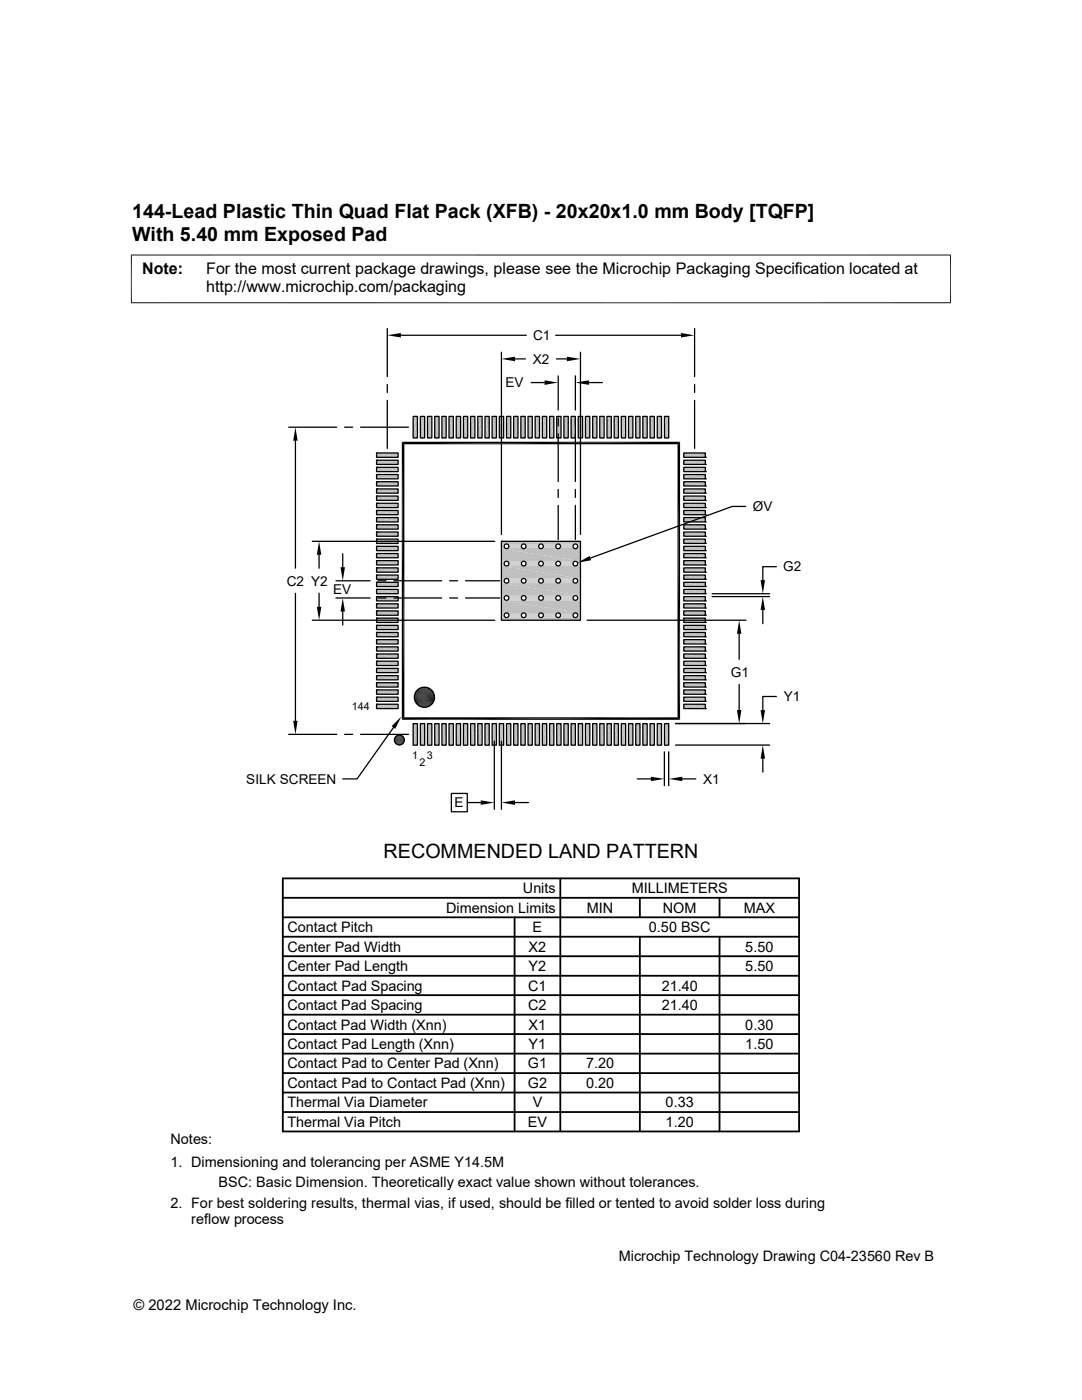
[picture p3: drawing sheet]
<svg xmlns="http://www.w3.org/2000/svg" width="216mm" height="279mm" viewBox="0 0 216 279" stroke-linecap="round" stroke-linejoin="round" font-family="sans-serif">
<g fill="#c0c0c0">
<path d="M100.1 108l15.7 .6h-15.7z"/>
<path d="M100.1 108h15.7v.6z"/>
<path d="M114.9 108.6h.9z"/>
</g>
<path d="M101.1 108.6h3.4M104.5 108.6h3.4M108 108.6h3.3M111.4 108.6h3.4" fill="none" stroke="#c0c0c0" stroke-width=".2"/>
<g fill="#c0c0c0">
<path d="M100.1 108.6h.8z"/>
<path d="M100.1 108.6h.9z"/>
<path d="M114.9 108.6h.9z"/>
</g>
<path d="M101.2 108.6h3.2M104.6 108.6h3.2M108.1 108.6h3.2M111.5 108.6h3.2" fill="none" stroke="#c0c0c0" stroke-width=".2"/>
<g fill="#c0c0c0">
<path d="M100.1 108.6h.8z"/>
<path d="M115 108.6h.8z"/>
</g>
<path d="M101.3 108.6h3M104.7 108.6h3M108.1 108.6h3.1M111.6 108.6h3" fill="none" stroke="#c0c0c0" stroke-width=".2"/>
<g fill="#c0c0c0">
<path d="M100.1 108.6h.7z"/>
<path d="M100.1 108.6h.8z"/>
<path d="M115.1 108.6l.7 .1z"/>
</g>
<path d="M101.3 108.7h2.9M104.8 108.7h2.9M108.2 108.7h2.9M111.7 108.7h2.8" fill="none" stroke="#c0c0c0" stroke-width=".2"/>
<g fill="#c0c0c0">
<path d="M100.1 108.6l.6 .1z"/>
<path d="M100.1 108.6h.7z"/>
<path d="M115.2 108.7l.6 .1z"/>
</g>
<path d="M101.4 108.7h2.8M104.9 108.7h2.7M108.3 108.7h2.7M111.7 108.7h2.8" fill="none" stroke="#c0c0c0" stroke-width=".2"/>
<g fill="#c0c0c0">
<path d="M100.1 108.7l.6 .1z"/>
<path d="M100.1 108.7h.6z"/>
<path d="M115.2 108.8l.6 .1z"/>
</g>
<path d="M101.5 108.8h2.6M104.9 108.8h2.6M108.3 108.8h2.7M111.8 108.8h2.6" fill="none" stroke="#c0c0c0" stroke-width=".2"/>
<g fill="#c0c0c0">
<path d="M100.1 108.8l.5 .1z"/>
<path d="M100.1 108.8h.6z"/>
<path d="M115.3 108.9h.5z"/>
</g>
<path d="M101.5 108.9h2.6M104.9 108.9h2.6M108.4 108.9h2.5M111.8 108.9h2.6" fill="none" stroke="#c0c0c0" stroke-width=".2"/>
<g fill="#c0c0c0">
<path d="M100.1 108.9h.5z"/>
<path d="M115.3 108.9l.5 .1z"/>
</g>
<path d="M101.5 109h2.5M105 109h2.5M108.4 109h2.5M111.8 109h2.5" fill="none" stroke="#c0c0c0" stroke-width=".2"/>
<g fill="#c0c0c0">
<path d="M100.1 108.9l.5 .1z"/>
<path d="M100.1 108.9h.5z"/>
<path d="M115.3 109l.5 .1z"/>
</g>
<path d="M101.5 109.1h2.5M105 109.1h2.5M108.4 109.1h2.5M111.8 109.1h2.5" fill="none" stroke="#c0c0c0" stroke-width=".2"/>
<g fill="#c0c0c0">
<path d="M100.1 109l.5 .1z"/>
<path d="M115.3 109.1l.5 .1z"/>
</g>
<path d="M101.5 109.2h2.6M104.9 109.2h2.6M108.4 109.2h2.5M111.8 109.2h2.6" fill="none" stroke="#c0c0c0" stroke-width=".2"/>
<g fill="#c0c0c0">
<path d="M100.1 109.1l.5 .1z"/>
<path d="M115.3 109.2l.5 .1z"/>
</g>
<path d="M101.5 109.2h2.6M104.9 109.2h2.6M108.3 109.2h2.7M111.8 109.2h2.6" fill="none" stroke="#c0c0c0" stroke-width=".2"/>
<g fill="#c0c0c0">
<path d="M100.1 109.2l.6 .1z"/>
<path d="M115.2 109.3h.6z"/>
</g>
<path d="M101.4 109.3h2.8M104.9 109.3h2.7M108.3 109.3h2.7M111.7 109.3h2.8" fill="none" stroke="#c0c0c0" stroke-width=".2"/>
<g fill="#c0c0c0">
<path d="M100.1 109.3h.6z"/>
<path d="M115.2 109.3l.6 .1z"/>
</g>
<path d="M101.3 109.4h2.9M104.8 109.4h2.9M108.2 109.4h2.9M111.7 109.4h2.8" fill="none" stroke="#c0c0c0" stroke-width=".2"/>
<g fill="#c0c0c0">
<path d="M100.1 109.3l.7 .1z"/>
<path d="M115 109.5h.8z"/>
<path d="M115.1 109.4l.7 .1z"/>
</g>
<path d="M101.3 109.4h3M104.7 109.4h3M108.1 109.4h3.1M111.6 109.4h3" fill="none" stroke="#c0c0c0" stroke-width=".2"/>
<g fill="#c0c0c0">
<path d="M100.1 109.4l.8 .1z"/>
<path d="M114.9 109.5h.9z"/>
<path d="M115 109.5h.8z"/>
</g>
<path d="M101.2 109.5h3.2M104.6 109.5h3.2M108.1 109.5h3.2M111.5 109.5h3.2" fill="none" stroke="#c0c0c0" stroke-width=".2"/>
<g fill="#c0c0c0">
<path d="M100.1 109.5h.8z"/>
<path d="M114.9 109.5h.9z"/>
</g>
<path d="M101.1 109.5h3.4M104.5 109.5h3.4M108 109.5h3.3M111.4 109.5h3.4" fill="none" stroke="#c0c0c0" stroke-width=".2"/>
<g fill="#c0c0c0">
<path d="M100.1 109.5h.9z"/>
<path d="M100.1 109.5l15.7 2.5h-15.7z"/>
<path d="M100.1 109.5h15.7v2.5z"/>
<path d="M114.9 112h.9z"/>
</g>
<path d="M101.1 112h3.4M104.5 112h3.4M108 112h3.3M111.4 112h3.4" fill="none" stroke="#c0c0c0" stroke-width=".2"/>
<g fill="#c0c0c0">
<path d="M100.1 112h.8z"/>
<path d="M100.1 112h.9z"/>
<path d="M114.9 112l.9 .1z"/>
</g>
<path d="M101.2 112h3.2M104.6 112h3.2M108.1 112h3.2M111.5 112h3.2" fill="none" stroke="#c0c0c0" stroke-width=".2"/>
<g fill="#c0c0c0">
<path d="M100.1 112l.8 .1z"/>
<path d="M100.1 112h.8z"/>
<path d="M115 112.1h.8z"/>
</g>
<path d="M101.3 112.1h3M104.7 112.1h3M108.1 112.1h3.1M111.6 112.1h3" fill="none" stroke="#c0c0c0" stroke-width=".2"/>
<g fill="#c0c0c0">
<path d="M100.1 112.1h.7z"/>
<path d="M100.1 112.1h.8z"/>
<path d="M115.1 112.1h.7z"/>
</g>
<path d="M101.3 112.1h2.9M104.8 112.1h2.9M108.2 112.1h2.9M111.7 112.1h2.8" fill="none" stroke="#c0c0c0" stroke-width=".2"/>
<g fill="#c0c0c0">
<path d="M100.1 112.1h.6z"/>
<path d="M100.1 112.1h.7z"/>
<path d="M115.2 112.1l.6 .1z"/>
</g>
<path d="M101.4 112.2h2.8M104.9 112.2h2.7M108.3 112.2h2.7M111.7 112.2h2.8" fill="none" stroke="#c0c0c0" stroke-width=".2"/>
<g fill="#c0c0c0">
<path d="M100.1 112.1l.6 .1z"/>
<path d="M100.1 112.1h.6z"/>
<path d="M115.2 112.2l.6 .1z"/>
</g>
<path d="M101.5 112.3h2.6M104.9 112.3h2.6M108.3 112.3h2.7M111.8 112.3h2.6" fill="none" stroke="#c0c0c0" stroke-width=".2"/>
<g fill="#c0c0c0">
<path d="M100.1 112.2l.5 .1z"/>
<path d="M100.1 112.2h.6z"/>
<path d="M115.3 112.3l.5 .1z"/>
</g>
<path d="M101.5 112.3h2.6M104.9 112.3h2.6M108.4 112.3h2.5M111.8 112.3h2.6" fill="none" stroke="#c0c0c0" stroke-width=".2"/>
<g fill="#c0c0c0">
<path d="M100.1 112.3l.5 .1z"/>
<path d="M100.1 112.3h.5z"/>
<path d="M115.3 112.4l.5 .1h-.5z"/>
<path d="M115.3 112.4h.5v.1z"/>
</g>
<path d="M101.5 112.4h2.5M105 112.4h2.5M108.4 112.4h2.5M111.8 112.4h2.5" fill="none" stroke="#c0c0c0" stroke-width=".2"/>
<g fill="#c0c0c0">
<path d="M100.1 112.4l.5 .1h-.5z"/>
<path d="M100.1 112.4h.5v.1z"/>
<path d="M115.3 112.5l.5 .1z"/>
</g>
<path d="M101.5 112.5h2.5M105 112.5h2.5M108.4 112.5h2.5M111.8 112.5h2.5" fill="none" stroke="#c0c0c0" stroke-width=".2"/>
<g fill="#c0c0c0">
<path d="M100.1 112.5l.5 .1z"/>
<path d="M115.3 112.6h.5z"/>
</g>
<path d="M101.5 112.6h2.6M104.9 112.6h2.6M108.4 112.6h2.5M111.8 112.6h2.6" fill="none" stroke="#c0c0c0" stroke-width=".2"/>
<g fill="#c0c0c0">
<path d="M100.1 112.6h.5z"/>
<path d="M115.3 112.6l.5 .1z"/>
</g>
<path d="M101.5 112.7h2.6M104.9 112.7h2.6M108.3 112.7h2.7M111.8 112.7h2.6" fill="none" stroke="#c0c0c0" stroke-width=".2"/>
<g fill="#c0c0c0">
<path d="M100.1 112.6l.6 .1z"/>
<path d="M115.2 112.7l.6 .1z"/>
</g>
<path d="M101.4 112.8h2.8M104.9 112.8h2.7M108.3 112.8h2.7M111.7 112.8h2.8" fill="none" stroke="#c0c0c0" stroke-width=".2"/>
<g fill="#c0c0c0">
<path d="M100.1 112.7l.6 .1z"/>
<path d="M115.1 112.8h.7z"/>
<path d="M115.2 112.8h.6z"/>
</g>
<path d="M101.3 112.8h2.9M104.8 112.8h2.9M108.2 112.8h2.9M111.7 112.8h2.8" fill="none" stroke="#c0c0c0" stroke-width=".2"/>
<g fill="#c0c0c0">
<path d="M100.1 112.8h.7z"/>
<path d="M115 112.9h.8z"/>
<path d="M115.1 112.8l.7 .1z"/>
</g>
<path d="M101.3 112.9h3M104.7 112.9h3M108.1 112.9h3.1M111.6 112.9h3" fill="none" stroke="#c0c0c0" stroke-width=".2"/>
<g fill="#c0c0c0">
<path d="M100.1 112.8l.8 .1z"/>
<path d="M114.9 112.9h.9z"/>
<path d="M115 112.9h.8z"/>
</g>
<path d="M101.2 112.9h3.2M104.6 112.9h3.2M108.1 112.9h3.2M111.5 112.9h3.2" fill="none" stroke="#c0c0c0" stroke-width=".2"/>
<g fill="#c0c0c0">
<path d="M100.1 112.9h.8z"/>
<path d="M114.9 112.9h.9z"/>
</g>
<path d="M101.1 112.9h3.4M104.5 112.9h3.4M108 112.9h3.3M111.4 112.9h3.4" fill="none" stroke="#c0c0c0" stroke-width=".2"/>
<g fill="#c0c0c0">
<path d="M100.1 112.9h.9z"/>
<path d="M100.1 112.9l15.7 2.5h-15.7z"/>
<path d="M100.1 112.9h15.7v2.5z"/>
<path d="M114.9 115.4l.9 .1z"/>
</g>
<path d="M101.1 115.5h3.4M104.5 115.5h3.4M108 115.5h3.3M111.4 115.5h3.4" fill="none" stroke="#c0c0c0" stroke-width=".2"/>
<g fill="#c0c0c0">
<path d="M100.1 115.4l.8 .1z"/>
<path d="M100.1 115.4h.9z"/>
<path d="M114.9 115.5h.9z"/>
</g>
<path d="M101.2 115.5h3.2M104.6 115.5h3.2M108.1 115.5h3.2M111.5 115.5h3.2" fill="none" stroke="#c0c0c0" stroke-width=".2"/>
<g fill="#c0c0c0">
<path d="M100.1 115.5h.8z"/>
<path d="M115 115.5h.8z"/>
</g>
<path d="M101.3 115.5h3M104.7 115.5h3M108.1 115.5h3.1M111.6 115.5h3" fill="none" stroke="#c0c0c0" stroke-width=".2"/>
<g fill="#c0c0c0">
<path d="M100.1 115.5h.7z"/>
<path d="M100.1 115.5h.8z"/>
<path d="M115.1 115.5l.7 .1z"/>
</g>
<path d="M101.3 115.6h2.9M104.8 115.6h2.9M108.2 115.6h2.9M111.7 115.6h2.8" fill="none" stroke="#c0c0c0" stroke-width=".2"/>
<g fill="#c0c0c0">
<path d="M100.1 115.5l.6 .1z"/>
<path d="M100.1 115.5h.7z"/>
<path d="M115.2 115.6l.6 .1z"/>
</g>
<path d="M101.4 115.6h2.8M104.9 115.6h2.7M108.3 115.6h2.7M111.7 115.6h2.8" fill="none" stroke="#c0c0c0" stroke-width=".2"/>
<g fill="#c0c0c0">
<path d="M100.1 115.6l.6 .1z"/>
<path d="M100.1 115.6h.6z"/>
<path d="M115.2 115.7h.6z"/>
</g>
<path d="M101.5 115.7h2.6M104.9 115.7h2.6M108.3 115.7h2.7M111.8 115.7h2.6" fill="none" stroke="#c0c0c0" stroke-width=".2"/>
<g fill="#c0c0c0">
<path d="M100.1 115.7h.5z"/>
<path d="M100.1 115.7h.6z"/>
<path d="M115.3 115.7l.5 .1z"/>
</g>
<path d="M101.5 115.8h2.6M104.9 115.8h2.6M108.4 115.8h2.5M111.8 115.8h2.6" fill="none" stroke="#c0c0c0" stroke-width=".2"/>
<g fill="#c0c0c0">
<path d="M100.1 115.7l.5 .1z"/>
<path d="M100.1 115.7h.5z"/>
<path d="M115.3 115.8l.5 .1z"/>
</g>
<path d="M101.5 115.9h2.5M105 115.9h2.5M108.4 115.9h2.5M111.8 115.9h2.5" fill="none" stroke="#c0c0c0" stroke-width=".2"/>
<g fill="#c0c0c0">
<path d="M100.1 115.8l.5 .1z"/>
<path d="M100.1 115.8h.5z"/>
<path d="M115.3 115.9l.5 .1z"/>
</g>
<path d="M101.5 116h2.5M105 116h2.5M108.4 116h2.5M111.8 116h2.5" fill="none" stroke="#c0c0c0" stroke-width=".2"/>
<g fill="#c0c0c0">
<path d="M100.1 115.9l.5 .1z"/>
<path d="M115.3 116l.5 .1z"/>
</g>
<path d="M101.5 116h2.6M104.9 116h2.6M108.4 116h2.5M111.8 116h2.6" fill="none" stroke="#c0c0c0" stroke-width=".2"/>
<g fill="#c0c0c0">
<path d="M100.1 116l.5 .1z"/>
<path d="M115.3 116.1l.5 .1z"/>
</g>
<path d="M101.5 116.1h2.6M104.9 116.1h2.6M108.3 116.1h2.7M111.8 116.1h2.6" fill="none" stroke="#c0c0c0" stroke-width=".2"/>
<g fill="#c0c0c0">
<path d="M100.1 116.1l.6 .1z"/>
<path d="M115.2 116.2h.6z"/>
</g>
<path d="M101.4 116.2h2.8M104.9 116.2h2.7M108.3 116.2h2.7M111.7 116.2h2.8" fill="none" stroke="#c0c0c0" stroke-width=".2"/>
<g fill="#c0c0c0">
<path d="M100.1 116.2h.6z"/>
<path d="M115.2 116.2l.6 .1z"/>
</g>
<path d="M101.3 116.3h2.9M104.8 116.3h2.9M108.2 116.3h2.9M111.7 116.3h2.8" fill="none" stroke="#c0c0c0" stroke-width=".2"/>
<g fill="#c0c0c0">
<path d="M100.1 116.2l.7 .1z"/>
<path d="M115 116.3h.8z"/>
<path d="M115.1 116.3h.7z"/>
</g>
<path d="M101.3 116.3h3M104.7 116.3h3M108.1 116.3h3.1M111.6 116.3h3" fill="none" stroke="#c0c0c0" stroke-width=".2"/>
<g fill="#c0c0c0">
<path d="M100.1 116.3h.8z"/>
<path d="M114.9 116.4h.9z"/>
<path d="M115 116.3l.8 .1z"/>
</g>
<path d="M101.2 116.3h3.2M104.6 116.3h3.2M108.1 116.3h3.2M111.5 116.3h3.2" fill="none" stroke="#c0c0c0" stroke-width=".2"/>
<g fill="#c0c0c0">
<path d="M100.1 116.3l.8 .1z"/>
<path d="M114.9 116.4h.9z"/>
</g>
<path d="M101.1 116.4h3.4M104.5 116.4h3.4M108 116.4h3.3M111.4 116.4h3.4" fill="none" stroke="#c0c0c0" stroke-width=".2"/>
<g fill="#c0c0c0">
<path d="M100.1 116.4h.9z"/>
<path d="M100.1 116.4l15.7 2.5h-15.7z"/>
<path d="M100.1 116.4h15.7v2.5z"/>
<path d="M114.9 118.9h.9z"/>
</g>
<path d="M101.1 118.9h3.4M104.5 118.9h3.4M108 118.9h3.3M111.4 118.9h3.4" fill="none" stroke="#c0c0c0" stroke-width=".2"/>
<g fill="#c0c0c0">
<path d="M100.1 118.9h.8z"/>
<path d="M100.1 118.9h.9z"/>
<path d="M114.9 118.9h.9z"/>
</g>
<path d="M101.2 118.9h3.2M104.6 118.9h3.2M108.1 118.9h3.2M111.5 118.9h3.2" fill="none" stroke="#c0c0c0" stroke-width=".2"/>
<g fill="#c0c0c0">
<path d="M100.1 118.9h.8z"/>
<path d="M115 118.9l.8 .1z"/>
</g>
<path d="M101.3 118.9h3M104.7 118.9h3M108.1 118.9h3.1M111.6 118.9h3" fill="none" stroke="#c0c0c0" stroke-width=".2"/>
<g fill="#c0c0c0">
<path d="M100.1 118.9l.7 .1z"/>
<path d="M100.1 118.9h.8z"/>
<path d="M115.1 119h.7z"/>
</g>
<path d="M101.3 119h2.9M104.8 119h2.9M108.2 119h2.9M111.7 119h2.8" fill="none" stroke="#c0c0c0" stroke-width=".2"/>
<g fill="#c0c0c0">
<path d="M100.1 119h.6z"/>
<path d="M100.1 119h.7z"/>
<path d="M115.2 119l.6 .1z"/>
</g>
<path d="M101.4 119.1h2.8M104.9 119.1h2.7M108.3 119.1h2.7M111.7 119.1h2.8" fill="none" stroke="#c0c0c0" stroke-width=".2"/>
<g fill="#c0c0c0">
<path d="M100.1 119l.6 .1z"/>
<path d="M100.1 119h.6z"/>
<path d="M115.2 119.1l.6 .1z"/>
</g>
<path d="M101.5 119.1h2.6M104.9 119.1h2.6M108.3 119.1h2.7M111.8 119.1h2.6" fill="none" stroke="#c0c0c0" stroke-width=".2"/>
<g fill="#c0c0c0">
<path d="M100.1 119.1l.5 .1z"/>
<path d="M100.1 119.1h.6z"/>
<path d="M115.3 119.2l.5 .1z"/>
</g>
<path d="M101.5 119.2h2.6M104.9 119.2h2.6M108.4 119.2h2.5M111.8 119.2h2.6" fill="none" stroke="#c0c0c0" stroke-width=".2"/>
<g fill="#c0c0c0">
<path d="M100.1 119.2l.5 .1z"/>
<path d="M100.1 119.2h.5z"/>
<path d="M115.3 119.3h.5z"/>
</g>
<path d="M101.5 119.3h2.5M105 119.3h2.5M108.4 119.3h2.5M111.8 119.3h2.5" fill="none" stroke="#c0c0c0" stroke-width=".2"/>
<g fill="#c0c0c0">
<path d="M100.1 119.3h.5z"/>
<path d="M115.3 119.3l.5 .1h-.5z"/>
<path d="M115.3 119.3h.5v.1z"/>
</g>
<path d="M101.5 119.4h2.5M105 119.4h2.5M108.4 119.4h2.5M111.8 119.4h2.5" fill="none" stroke="#c0c0c0" stroke-width=".2"/>
<g fill="#c0c0c0">
<path d="M100.1 119.3l.5 .1h-.5z"/>
<path d="M100.1 119.3h.5v.1z"/>
<path d="M115.3 119.4l.5 .1z"/>
</g>
<path d="M101.5 119.5h2.6M104.9 119.5h2.6M108.4 119.5h2.5M111.8 119.5h2.6" fill="none" stroke="#c0c0c0" stroke-width=".2"/>
<g fill="#c0c0c0">
<path d="M100.1 119.4l.5 .1z"/>
<path d="M115.3 119.5l.5 .1z"/>
</g>
<path d="M101.5 119.6h2.6M104.9 119.6h2.6M108.3 119.6h2.7M111.8 119.6h2.6" fill="none" stroke="#c0c0c0" stroke-width=".2"/>
<g fill="#c0c0c0">
<path d="M100.1 119.5l.6 .1z"/>
<path d="M115.2 119.6l.6 .1z"/>
</g>
<path d="M101.4 119.6h2.8M104.9 119.6h2.7M108.3 119.6h2.7M111.7 119.6h2.8" fill="none" stroke="#c0c0c0" stroke-width=".2"/>
<g fill="#c0c0c0">
<path d="M100.1 119.6l.6 .1z"/>
<path d="M115.1 119.7h.7z"/>
<path d="M115.2 119.7h.6z"/>
</g>
<path d="M101.3 119.7h2.9M104.8 119.7h2.9M108.2 119.7h2.9M111.7 119.7h2.8" fill="none" stroke="#c0c0c0" stroke-width=".2"/>
<g fill="#c0c0c0">
<path d="M100.1 119.7h.7z"/>
<path d="M115 119.8h.8z"/>
<path d="M115.1 119.7l.7 .1z"/>
</g>
<path d="M101.3 119.7h3M104.7 119.7h3M108.1 119.7h3.1M111.6 119.7h3" fill="none" stroke="#c0c0c0" stroke-width=".2"/>
<g fill="#c0c0c0">
<path d="M100.1 119.7l.8 .1z"/>
<path d="M114.9 119.8h.9z"/>
<path d="M115 119.8h.8z"/>
</g>
<path d="M101.2 119.8h3.2M104.6 119.8h3.2M108.1 119.8h3.2M111.5 119.8h3.2" fill="none" stroke="#c0c0c0" stroke-width=".2"/>
<g fill="#c0c0c0">
<path d="M100.1 119.8h.8z"/>
<path d="M114.9 119.8h.9z"/>
</g>
<path d="M101.1 119.8h3.4M104.5 119.8h3.4M108 119.8h3.3M111.4 119.8h3.4" fill="none" stroke="#c0c0c0" stroke-width=".2"/>
<g fill="#c0c0c0">
<path d="M100.1 119.8h.9z"/>
<path d="M100.1 119.8l15.7 2.5h-15.7z"/>
<path d="M100.1 119.8h15.7v2.5z"/>
<path d="M114.9 122.3h.9z"/>
</g>
<path d="M101.1 122.3h3.4M104.5 122.3h3.4M108 122.3h3.3M111.4 122.3h3.4" fill="none" stroke="#c0c0c0" stroke-width=".2"/>
<g fill="#c0c0c0">
<path d="M100.1 122.3h.8z"/>
<path d="M100.1 122.3h.9z"/>
<path d="M114.9 122.3l.9 .1z"/>
</g>
<path d="M101.2 122.3h3.2M104.6 122.3h3.2M108.1 122.3h3.2M111.5 122.3h3.2" fill="none" stroke="#c0c0c0" stroke-width=".2"/>
<g fill="#c0c0c0">
<path d="M100.1 122.3l.8 .1z"/>
<path d="M100.1 122.3h.8z"/>
<path d="M115 122.4h.8z"/>
</g>
<path d="M101.3 122.4h3M104.7 122.4h3M108.1 122.4h3.1M111.6 122.4h3" fill="none" stroke="#c0c0c0" stroke-width=".2"/>
<g fill="#c0c0c0">
<path d="M100.1 122.4h.7z"/>
<path d="M100.1 122.4h.8z"/>
<path d="M115.1 122.4l.7 .1z"/>
</g>
<path d="M101.3 122.4h2.9M104.8 122.4h2.9M108.2 122.4h2.9M111.7 122.4h2.8" fill="none" stroke="#c0c0c0" stroke-width=".2"/>
<g fill="#c0c0c0">
<path d="M100.1 122.4l.6 .1z"/>
<path d="M100.1 122.4h.7z"/>
<path d="M115.2 122.5h.6z"/>
</g>
<path d="M101.4 122.5h2.8M104.9 122.5h2.7M108.3 122.5h2.7M111.7 122.5h2.8" fill="none" stroke="#c0c0c0" stroke-width=".2"/>
<g fill="#c0c0c0">
<path d="M100.1 122.5h.6z"/>
<path d="M115.2 122.5l.6 .1z"/>
</g>
<path d="M101.5 122.6h2.6M104.9 122.6h2.6M108.3 122.6h2.7M111.8 122.6h2.6" fill="none" stroke="#c0c0c0" stroke-width=".2"/>
<g fill="#c0c0c0">
<path d="M100.1 122.5l.5 .1z"/>
<path d="M100.1 122.5h.6z"/>
<path d="M115.3 122.6l.5 .1z"/>
</g>
<path d="M101.5 122.7h2.6M104.9 122.7h2.6M108.4 122.7h2.5M111.8 122.7h2.6" fill="none" stroke="#c0c0c0" stroke-width=".2"/>
<g fill="#c0c0c0">
<path d="M100.1 122.6l.5 .1z"/>
<path d="M100.1 122.6h.5z"/>
<path d="M115.3 122.7l.5 .1z"/>
</g>
<path d="M101.5 122.7h2.5M105 122.7h2.5M108.4 122.7h2.5M111.8 122.7h2.5" fill="none" stroke="#c0c0c0" stroke-width=".2"/>
<g fill="#c0c0c0">
<path d="M100.1 122.7l.5 .1z"/>
<path d="M100.1 122.7h.5z"/>
<path d="M115.3 122.8l.5 .1z"/>
</g>
<path d="M101.5 122.8h2.5M105 122.8h2.5M108.4 122.8h2.5M111.8 122.8h2.5" fill="none" stroke="#c0c0c0" stroke-width=".2"/>
<g fill="#c0c0c0">
<path d="M100.1 122.8l.5 .1z"/>
<path d="M115.3 122.9l.5 .1z"/>
</g>
<path d="M101.5 122.9h2.6M104.9 122.9h2.6M108.4 122.9h2.5M111.8 122.9h2.6" fill="none" stroke="#c0c0c0" stroke-width=".2"/>
<g fill="#c0c0c0">
<path d="M100.1 122.9l.5 .1z"/>
<path d="M115.3 123h.5z"/>
</g>
<path d="M101.5 123h2.6M104.9 123h2.6M108.3 123h2.7M111.8 123h2.6" fill="none" stroke="#c0c0c0" stroke-width=".2"/>
<g fill="#c0c0c0">
<path d="M100.1 123h.6z"/>
<path d="M115.2 123l.6 .1z"/>
</g>
<path d="M101.4 123.1h2.8M104.9 123.1h2.7M108.3 123.1h2.7M111.7 123.1h2.8" fill="none" stroke="#c0c0c0" stroke-width=".2"/>
<g fill="#c0c0c0">
<path d="M100.1 123l.6 .1z"/>
<path d="M115.2 123.1l.6 .1z"/>
</g>
<path d="M101.3 123.1h2.9M104.8 123.1h2.9M108.2 123.1h2.9M111.7 123.1h2.8" fill="none" stroke="#c0c0c0" stroke-width=".2"/>
<g fill="#c0c0c0">
<path d="M100.1 123.1l.7 .1z"/>
<path d="M115 123.2h.8z"/>
<path d="M115.1 123.2h.7z"/>
</g>
<path d="M101.3 123.2h3M104.7 123.2h3M108.1 123.2h3.1M111.6 123.2h3" fill="none" stroke="#c0c0c0" stroke-width=".2"/>
<g fill="#c0c0c0">
<path d="M100.1 123.2h.8z"/>
<path d="M114.9 123.2h.9z"/>
<path d="M115 123.2h.8z"/>
</g>
<path d="M101.2 123.2h3.2M104.6 123.2h3.2M108.1 123.2h3.2M111.5 123.2h3.2" fill="none" stroke="#c0c0c0" stroke-width=".2"/>
<g fill="#c0c0c0">
<path d="M100.1 123.2h.8z"/>
<path d="M114.9 123.3h.9z"/>
<path d="M114.9 123.2l.9 .1z"/>
</g>
<path d="M101.1 123.2h3.4M104.5 123.2h3.4M108 123.2h3.3M111.4 123.2h3.4" fill="none" stroke="#c0c0c0" stroke-width=".2"/>
<g fill="#c0c0c0">
<path d="M100.1 123.2l.9 .1z"/>
<path d="M100.1 123.3l15.7 .5h-15.7z"/>
<path d="M100.1 123.3h15.7v.5z"/>
</g>
<g fill="none" stroke="#000" stroke-width=".25">
<circle cx="101.1" cy="112.5" r=".47"/>
<circle cx="101.1" cy="115.9" r=".47"/>
<circle cx="101.1" cy="119.3" r=".47"/>
<circle cx="104.5" cy="112.5" r=".47"/>
<circle cx="104.5" cy="119.3" r=".47"/>
<circle cx="104.5" cy="115.9" r=".47"/>
<circle cx="107.9" cy="119.3" r=".47"/>
<circle cx="107.9" cy="115.9" r=".47"/>
<circle cx="107.9" cy="112.5" r=".47"/>
<circle cx="111.4" cy="115.9" r=".47"/>
<circle cx="111.4" cy="112.5" r=".47"/>
<circle cx="111.4" cy="119.3" r=".47"/>
<circle cx="101.1" cy="122.8" r=".47"/>
<circle cx="104.5" cy="122.8" r=".47"/>
<circle cx="107.9" cy="122.8" r=".47"/>
</g>
<g fill="#c0c0c0">
<path d="M132.6 83.1l.8 4.3h-.8z"/>
<path d="M132.6 83.1h.8v4.3z"/>
<path d="M131.1 83.1l.9 4.3h-.9z"/>
<path d="M131.1 83.1h.9v4.3z"/>
<path d="M129.7 83.1l.9 4.3h-.9z"/>
<path d="M129.7 83.1h.9v4.3z"/>
<path d="M128.3 83.1l.8 4.3h-.8z"/>
<path d="M128.3 83.1h.8v4.3z"/>
<path d="M126.9 83.1l.8 4.3h-.8z"/>
<path d="M126.9 83.1h.8v4.3z"/>
<path d="M125.4 83.1l.9 4.3h-.9z"/>
<path d="M125.4 83.1h.9v4.3z"/>
<path d="M124 83.1l.8 4.3h-.8z"/>
<path d="M124 83.1h.8v4.3z"/>
<path d="M122.6 83.1l.8 4.3h-.8z"/>
<path d="M122.6 83.1h.8v4.3z"/>
<path d="M121.1 83.1l.9 4.3h-.9z"/>
<path d="M121.1 83.1h.9v4.3z"/>
<path d="M119.7 83.1l.8 4.3h-.8z"/>
<path d="M119.7 83.1h.8v4.3z"/>
<path d="M118.3 83.1l.8 4.3h-.8z"/>
<path d="M118.3 83.1h.8v4.3z"/>
<path d="M116.8 83.1l.9 4.3h-.9z"/>
<path d="M116.8 83.1h.9v4.3z"/>
<path d="M115.4 83.1l.8 4.3h-.8z"/>
<path d="M115.4 83.1h.8v4.3z"/>
<path d="M114 83.1l.8 4.3h-.8z"/>
<path d="M114 83.1h.8v4.3z"/>
<path d="M112.5 83.1l.9 4.3h-.9z"/>
<path d="M112.5 83.1h.9v4.3z"/>
<path d="M111.1 83.1l.9 4.3h-.9z"/>
<path d="M111.1 83.1h.9v4.3z"/>
<path d="M109.7 83.1l.8 4.3h-.8z"/>
<path d="M109.7 83.1h.8v4.3z"/>
<path d="M108.2 83.1l.9 4.3h-.9z"/>
<path d="M108.2 83.1h.9v4.3z"/>
<path d="M106.8 83.1l.9 4.3h-.9z"/>
<path d="M106.8 83.1h.9v4.3z"/>
<path d="M105.4 83.1l.8 4.3h-.8z"/>
<path d="M105.4 83.1h.8v4.3z"/>
<path d="M103.9 83.1l.9 4.3h-.9z"/>
<path d="M103.9 83.1h.9v4.3z"/>
<path d="M102.5 83.1l.9 4.3h-.9z"/>
<path d="M102.5 83.1h.9v4.3z"/>
<path d="M101.1 83.1l.8 4.3h-.8z"/>
<path d="M101.1 83.1h.8v4.3z"/>
<path d="M99.6 83.1l.9 4.3h-.9z"/>
<path d="M99.6 83.1h.9v4.3z"/>
<path d="M98.2 83.1l.9 4.3h-.9z"/>
<path d="M98.2 83.1h.9v4.3z"/>
<path d="M96.8 83.1l.8 4.3h-.8z"/>
<path d="M96.8 83.1h.8v4.3z"/>
<path d="M95.3 83.1l.9 4.3h-.9z"/>
<path d="M95.3 83.1h.9v4.3z"/>
<path d="M93.9 83.1l.9 4.3h-.9z"/>
<path d="M93.9 83.1h.9v4.3z"/>
<path d="M92.5 83.1l.8 4.3h-.8z"/>
<path d="M92.5 83.1h.8v4.3z"/>
<path d="M91 83.1l.9 4.3h-.9z"/>
<path d="M91 83.1h.9v4.3z"/>
<path d="M89.6 83.1l.9 4.3h-.9z"/>
<path d="M89.6 83.1h.9v4.3z"/>
<path d="M88.2 83.1l.8 4.3h-.8z"/>
<path d="M88.2 83.1h.8v4.3z"/>
<path d="M86.7 83.1l.9 4.3h-.9z"/>
<path d="M86.7 83.1h.9v4.3z"/>
<path d="M85.3 83.1l.9 4.3h-.9z"/>
<path d="M85.3 83.1h.9v4.3z"/>
<path d="M83.9 83.1l.8 4.3h-.8z"/>
<path d="M83.9 83.1h.8v4.3z"/>
<path d="M82.4 83.1l.9 4.3h-.9z"/>
<path d="M82.4 83.1h.9v4.3z"/>
<path d="M136.4 90.4l4.3 .9h-4.3z"/>
<path d="M136.4 90.4h4.3v.9z"/>
<path d="M75.1 90.4l4.3 .9h-4.3z"/>
<path d="M75.1 90.4h4.3v.9z"/>
<path d="M136.4 91.8l4.3 .9h-4.3z"/>
<path d="M136.4 91.8h4.3v.9z"/>
<path d="M75.1 91.8l4.3 .9h-4.3z"/>
<path d="M75.1 91.8h4.3v.9z"/>
<path d="M136.4 93.3l4.3 .8h-4.3z"/>
<path d="M136.4 93.3h4.3v.8z"/>
<path d="M75.1 93.3l4.3 .8h-4.3z"/>
<path d="M75.1 93.3h4.3v.8z"/>
<path d="M136.4 94.7l4.3 .9h-4.3z"/>
<path d="M136.4 94.7h4.3v.9z"/>
<path d="M75.1 94.7l4.3 .9h-4.3z"/>
<path d="M75.1 94.7h4.3v.9z"/>
<path d="M136.4 96.1l4.3 .9h-4.3z"/>
<path d="M136.4 96.1h4.3v.9z"/>
<path d="M75.1 96.1l4.3 .9h-4.3z"/>
<path d="M75.1 96.1h4.3v.9z"/>
<path d="M136.4 97.6l4.3 .8h-4.3z"/>
<path d="M136.4 97.6h4.3v.8z"/>
<path d="M75.1 97.6l4.3 .8h-4.3z"/>
<path d="M75.1 97.6h4.3v.8z"/>
<path d="M136.4 99l4.3 .9h-4.3z"/>
<path d="M136.4 99h4.3v.9z"/>
<path d="M75.1 99l4.3 .9h-4.3z"/>
<path d="M75.1 99h4.3v.9z"/>
<path d="M136.4 100.4l4.3 .9h-4.3z"/>
<path d="M136.4 100.4h4.3v.9z"/>
<path d="M75.1 100.4l4.3 .9h-4.3z"/>
<path d="M75.1 100.4h4.3v.9z"/>
<path d="M136.4 101.9l4.3 .8h-4.3z"/>
<path d="M136.4 101.9h4.3v.8z"/>
<path d="M75.1 101.9l4.3 .8h-4.3z"/>
<path d="M75.1 101.9h4.3v.8z"/>
<path d="M136.4 103.3l4.3 .9h-4.3z"/>
<path d="M136.4 103.3h4.3v.9z"/>
<path d="M75.1 103.3l4.3 .9h-4.3z"/>
<path d="M75.1 103.3h4.3v.9z"/>
<path d="M136.4 104.7l4.3 .9h-4.3z"/>
<path d="M136.4 104.7h4.3v.9z"/>
<path d="M75.1 104.7l4.3 .9h-4.3z"/>
<path d="M75.1 104.7h4.3v.9z"/>
<path d="M136.4 106.2l4.3 .8h-4.3z"/>
<path d="M136.4 106.2h4.3v.8z"/>
<path d="M75.1 106.2l4.3 .8h-4.3z"/>
<path d="M75.1 106.2h4.3v.8z"/>
<path d="M136.4 107.6l4.3 .9h-4.3z"/>
<path d="M136.4 107.6h4.3v.9z"/>
<path d="M75.1 107.6l4.3 .9h-4.3z"/>
<path d="M75.1 107.6h4.3v.9z"/>
<path d="M136.4 109l4.3 .9h-4.3z"/>
<path d="M136.4 109h4.3v.9z"/>
<path d="M75.1 109l4.3 .9h-4.3z"/>
<path d="M75.1 109h4.3v.9z"/>
<path d="M136.4 110.5l4.3 .8h-4.3z"/>
<path d="M136.4 110.5h4.3v.8z"/>
<path d="M75.1 110.5l4.3 .8h-4.3z"/>
<path d="M75.1 110.5h4.3v.8z"/>
<path d="M136.4 111.9l4.3 .9h-4.3z"/>
<path d="M136.4 111.9h4.3v.9z"/>
<path d="M75.1 111.9l4.3 .9h-4.3z"/>
<path d="M75.1 111.9h4.3v.9z"/>
<path d="M136.4 113.3l4.3 .9h-4.3z"/>
<path d="M136.4 113.3h4.3v.9z"/>
<path d="M75.1 113.3l4.3 .9h-4.3z"/>
<path d="M75.1 113.3h4.3v.9z"/>
<path d="M136.4 114.8l4.3 .8h-4.3z"/>
<path d="M136.4 114.8h4.3v.8z"/>
<path d="M75.1 114.8l4.3 .8h-4.3z"/>
<path d="M75.1 114.8h4.3v.8z"/>
<path d="M136.4 116.2l4.3 .9h-4.3z"/>
<path d="M136.4 116.2h4.3v.9z"/>
<path d="M75.1 116.2l4.3 .9h-4.3z"/>
<path d="M75.1 116.2h4.3v.9z"/>
<path d="M136.4 117.6l4.3 .9h-4.3z"/>
<path d="M136.4 117.6h4.3v.9z"/>
<path d="M75.1 117.6l4.3 .9h-4.3z"/>
<path d="M75.1 117.6h4.3v.9z"/>
<path d="M136.4 119.1l4.3 .8h-4.3z"/>
<path d="M136.4 119.1h4.3v.8z"/>
<path d="M75.1 119.1l4.3 .8h-4.3z"/>
<path d="M75.1 119.1h4.3v.8z"/>
<path d="M136.4 120.5l4.3 .8h-4.3z"/>
<path d="M136.4 120.5h4.3v.8z"/>
<path d="M75.1 120.5l4.3 .8h-4.3z"/>
<path d="M75.1 120.5h4.3v.8z"/>
<path d="M136.4 121.9l4.3 .9h-4.3z"/>
<path d="M136.4 121.9h4.3v.9z"/>
<path d="M75.1 121.9l4.3 .9h-4.3z"/>
<path d="M75.1 121.9h4.3v.9z"/>
<path d="M136.4 123.4l4.3 .8h-4.3z"/>
<path d="M136.4 123.4h4.3v.8z"/>
<path d="M75.1 123.4l4.3 .8h-4.3z"/>
<path d="M75.1 123.4h4.3v.8z"/>
<path d="M136.4 124.8l4.3 .8h-4.3z"/>
<path d="M136.4 124.8h4.3v.8z"/>
<path d="M75.1 124.8l4.3 .8h-4.3z"/>
<path d="M75.1 124.8h4.3v.8z"/>
<path d="M136.4 126.2l4.3 .9h-4.3z"/>
<path d="M136.4 126.2h4.3v.9z"/>
<path d="M75.1 126.2l4.3 .9h-4.3z"/>
<path d="M75.1 126.2h4.3v.9z"/>
<path d="M136.4 127.7l4.3 .8h-4.3z"/>
<path d="M136.4 127.7h4.3v.8z"/>
<path d="M75.1 127.7l4.3 .8h-4.3z"/>
<path d="M75.1 127.7h4.3v.8z"/>
<path d="M136.4 129.1l4.3 .8h-4.3z"/>
<path d="M136.4 129.1h4.3v.8z"/>
<path d="M75.1 129.1l4.3 .8h-4.3z"/>
<path d="M75.1 129.1h4.3v.8z"/>
<path d="M136.4 130.5l4.3 .9h-4.3z"/>
<path d="M136.4 130.5h4.3v.9z"/>
<path d="M75.1 130.5l4.3 .9h-4.3z"/>
<path d="M75.1 130.5h4.3v.9z"/>
<path d="M136.4 132l4.3 .8h-4.3z"/>
<path d="M136.4 132h4.3v.8z"/>
<path d="M75.1 132l4.3 .8h-4.3z"/>
<path d="M75.1 132h4.3v.8z"/>
<path d="M136.4 133.4l4.3 .8h-4.3z"/>
<path d="M136.4 133.4h4.3v.8z"/>
<path d="M75.1 133.4l4.3 .8h-4.3z"/>
<path d="M75.1 133.4h4.3v.8z"/>
<path d="M136.4 134.8l4.3 .9h-4.3z"/>
<path d="M136.4 134.8h4.3v.9z"/>
<path d="M75.1 134.8l4.3 .9h-4.3z"/>
<path d="M75.1 134.8h4.3v.9z"/>
<path d="M136.4 136.2l4.3 .9h-4.3z"/>
<path d="M136.4 136.2h4.3v.9z"/>
<path d="M75.1 136.2l4.3 .9h-4.3z"/>
<path d="M75.1 136.2h4.3v.9z"/>
<path d="M136.4 137.7l4.3 .9h-4.3z"/>
<path d="M136.4 137.7h4.3v.9z"/>
<path d="M75.1 137.7l4.3 .9h-4.3z"/>
<path d="M75.1 137.7h4.3v.9z"/>
<path d="M136.4 139.1l4.3 .9h-4.3z"/>
<path d="M136.4 139.1h4.3v.9z"/>
<path d="M75.1 139.1l4.3 .9h-4.3z"/>
<path d="M75.1 139.1h4.3v.9z"/>
<path d="M136.4 140.5l4.3 .9h-4.3z"/>
<path d="M136.4 140.5h4.3v.9z"/>
<path d="M75.1 140.5l4.3 .9h-4.3z"/>
<path d="M75.1 140.5h4.3v.9z"/>
<path d="M132.6 144.4l.8 4.3h-.8z"/>
<path d="M132.6 144.4h.8v4.3z"/>
<path d="M131.1 144.4l.9 4.3h-.9z"/>
<path d="M131.1 144.4h.9v4.3z"/>
<path d="M129.7 144.4l.9 4.3h-.9z"/>
<path d="M129.7 144.4h.9v4.3z"/>
<path d="M128.3 144.4l.8 4.3h-.8z"/>
<path d="M128.3 144.4h.8v4.3z"/>
<path d="M126.9 144.4l.8 4.3h-.8z"/>
<path d="M126.9 144.4h.8v4.3z"/>
<path d="M125.4 144.4l.9 4.3h-.9z"/>
<path d="M125.4 144.4h.9v4.3z"/>
<path d="M124 144.4l.8 4.3h-.8z"/>
<path d="M124 144.4h.8v4.3z"/>
<path d="M122.6 144.4l.8 4.3h-.8z"/>
<path d="M122.6 144.4h.8v4.3z"/>
<path d="M121.1 144.4l.9 4.3h-.9z"/>
<path d="M121.1 144.4h.9v4.3z"/>
<path d="M119.7 144.4l.8 4.3h-.8z"/>
<path d="M119.7 144.4h.8v4.3z"/>
<path d="M118.3 144.4l.8 4.3h-.8z"/>
<path d="M118.3 144.4h.8v4.3z"/>
<path d="M116.8 144.4l.9 4.3h-.9z"/>
<path d="M116.8 144.4h.9v4.3z"/>
<path d="M115.4 144.4l.8 4.3h-.8z"/>
<path d="M115.4 144.4h.8v4.3z"/>
<path d="M114 144.4l.8 4.3h-.8z"/>
<path d="M114 144.4h.8v4.3z"/>
<path d="M112.5 144.4l.9 4.3h-.9z"/>
<path d="M112.5 144.4h.9v4.3z"/>
<path d="M111.1 144.4l.9 4.3h-.9z"/>
<path d="M111.1 144.4h.9v4.3z"/>
<path d="M109.7 144.4l.8 4.3h-.8z"/>
<path d="M109.7 144.4h.8v4.3z"/>
<path d="M108.2 144.4l.9 4.3h-.9z"/>
<path d="M108.2 144.4h.9v4.3z"/>
<path d="M106.8 144.4l.9 4.3h-.9z"/>
<path d="M106.8 144.4h.9v4.3z"/>
<path d="M105.4 144.4l.8 4.3h-.8z"/>
<path d="M105.4 144.4h.8v4.3z"/>
<path d="M103.9 144.4l.9 4.3h-.9z"/>
<path d="M103.9 144.4h.9v4.3z"/>
<path d="M102.5 144.4l.9 4.3h-.9z"/>
<path d="M102.5 144.4h.9v4.3z"/>
<path d="M101.1 144.4l.8 4.3h-.8z"/>
<path d="M101.1 144.4h.8v4.3z"/>
<path d="M99.6 144.4l.9 4.3h-.9z"/>
<path d="M99.6 144.4h.9v4.3z"/>
<path d="M98.2 144.4l.9 4.3h-.9z"/>
<path d="M98.2 144.4h.9v4.3z"/>
<path d="M96.8 144.4l.8 4.3h-.8z"/>
<path d="M96.8 144.4h.8v4.3z"/>
<path d="M95.3 144.4l.9 4.3h-.9z"/>
<path d="M95.3 144.4h.9v4.3z"/>
<path d="M93.9 144.4l.9 4.3h-.9z"/>
<path d="M93.9 144.4h.9v4.3z"/>
<path d="M92.5 144.4l.8 4.3h-.8z"/>
<path d="M92.5 144.4h.8v4.3z"/>
<path d="M91 144.4l.9 4.3h-.9z"/>
<path d="M91 144.4h.9v4.3z"/>
<path d="M89.6 144.4l.9 4.3h-.9z"/>
<path d="M89.6 144.4h.9v4.3z"/>
<path d="M88.2 144.4l.8 4.3h-.8z"/>
<path d="M88.2 144.4h.8v4.3z"/>
<path d="M86.7 144.4l.9 4.3h-.9z"/>
<path d="M86.7 144.4h.9v4.3z"/>
<path d="M85.3 144.4l.9 4.3h-.9z"/>
<path d="M85.3 144.4h.9v4.3z"/>
<path d="M83.9 144.4l.8 4.3h-.8z"/>
<path d="M83.9 144.4h.8v4.3z"/>
<path d="M82.4 144.4l.9 4.3h-.9z"/>
<path d="M82.4 144.4h.9v4.3z"/>
</g>
<g fill="none" stroke="#000" stroke-width=".25">
<path d="M77.3 65.6v9.5M77.3 76.7v1.6M77.3 79.9v9.6M80 66.9h25M100.1 70.3v36.4M102.8 71.6h2M106 76.3h2.7M110.9 66.9h25M111 71.6h2.1M111.4 75v6.8M114.8 75v6.8M115.8 70.3v36.4"/>
<path d="M117.5 76.3h2.7M138.6 65.6v9.5M138.6 76.7v1.6M138.6 79.9v9.6M57.6 85.3h9.6M58.9 87.9v25.5M68.8 85.3h1.6M71.9 85.3h9.6M75.1 90.4h4.3v.9h-4.3zM75.1 90.4h.1M75.1 91.8h4.3v.9h-4.3zM75.1 91.8h.1"/>
<path d="M75.1 93.3h4.3v.8h-4.3zM75.1 93.3h.1M75.1 94.7h4.3v.9h-4.3zM75.1 94.7h.1M75.1 96.1h4.3v.9h-4.3zM75.1 96.1h.1M75.1 97.6h4.3v.8h-4.3zM75.1 97.6h.1M75.1 99h4.3v.9h-4.3zM75.1 99h.1M82.4 83.1h.9v4.3h-.9zM83.9 83.1h.8v4.3h-.8z"/>
<path d="M85.3 83.1h.9v4.3h-.9zM86.7 83.1h.9v4.3h-.9zM88.2 83.1h.8v4.3h-.8zM89.6 83.1h.9v4.3h-.9zM91 83.1h.9v4.3h-.9zM92.5 83.1h.8v4.3h-.8zM93.9 83.1h.9v4.3h-.9zM95.3 83.1h.9v4.3h-.9zM96.8 83.1h.8v4.3h-.8zM98.2 83.1h.9v4.3h-.9zM99.6 83.1h.9v4.3h-.9zM101.1 83.1h.8v4.3h-.8z"/>
<path d="M102.5 83.1h.9v4.3h-.9zM103.9 83.1h.9v4.3h-.9zM105.4 83.1h.8v4.3h-.8zM106.8 83.1h.9v4.3h-.9zM108.2 83.1h.9v4.3h-.9zM109.7 83.1h.8v4.3h-.8zM111.1 83.1h.9v4.3h-.9zM111.4 83.4v1.6M111.4 86.6v9.5M111.4 97.7v1.6M112.5 83.1h.9v4.3h-.9zM114 83.1h.8v4.3h-.8z"/>
<path d="M114.8 83.4v1.6M114.8 86.6v9.5M114.8 97.7v1.6M115.4 83.1h.8v4.3h-.8zM116.8 83.1h.9v4.3h-.9zM118.3 83.1h.8v4.3h-.8zM119.7 83.1h.8v4.3h-.8zM121.1 83.1h.9v4.3h-.9zM122.6 83.1h.8v4.3h-.8zM124 83.1h.8v4.3h-.8zM125.4 83.1h.9v4.3h-.9zM126.9 83.1h.8v4.3h-.8z"/>
<path d="M128.3 83.1h.8v4.3h-.8zM129.7 83.1h.9v4.3h-.9zM131.1 83.1h.9v4.3h-.9zM132.6 83.1h.8v4.3h-.8zM136.4 99h4.3v.9h-4.3zM136.4 97.6h4.3v.8h-4.3zM136.4 96.1h4.3v.9h-4.3zM136.4 94.7h4.3v.9h-4.3zM136.4 93.3h4.3v.8h-4.3zM136.4 91.8h4.3v.9h-4.3zM136.4 90.4h4.3v.9h-4.3zM140.7 99.9h.1"/>
<path d="M140.7 98.4h.1M140.7 97h.1M140.7 95.6h.1M140.7 94.1h.1M140.7 92.7h.1M140.7 91.3h.1M58.9 118.4v25.4M62.3 108h36.4M63.7 110.7v2.7M63.7 118.4v2.7M67 115.9h6.9M67 119.3h6.9"/>
<path d="M68.4 110.5v2.7M75.1 100.4h4.3v.9h-4.3zM75.1 100.4h.1M75.1 101.9h4.3v.8h-4.3zM75.1 101.9h.1M75.1 103.3h4.3v.9h-4.3zM75.1 103.3h.1M75.1 104.7h4.3v.9h-4.3zM75.1 104.7h.1M75.1 106.2h4.3v.8h-4.3zM75.1 106.2h.1M75.1 107.6h4.3v.9h-4.3z"/>
<path d="M75.1 107.6h.1M75.1 109h4.3v.9h-4.3zM75.1 109h.1M75.1 110.5h4.3v.8h-4.3zM75.1 110.5h.1M75.1 111.9h4.3v.9h-4.3zM75.1 111.9h.1M75.1 113.3h4.3v.9h-4.3zM75.1 113.3h.1M75.1 114.8h4.3v.8h-4.3zM75.1 114.8h.1M75.1 116.2h4.3v.9h-4.3z"/>
<path d="M75.1 116.2h.1M75.1 117.6h4.3v.9h-4.3zM75.1 117.6h.1M75.1 119.1h4.3v.8h-4.3zM75.1 119.1h.1M75.4 115.9h1.6M75.4 119.3h1.6M78.6 115.9h9.5M78.6 119.3h9.5M89.7 115.9h1.6M89.7 119.3h1.6M92.9 115.9h6.8"/>
<path d="M92.9 119.3h6.8M100.1 108h15.7v15.8h-15.7zM100.1 108h.1M111.4 100.9v6.8M114.8 100.9v6.8M136.4 119.1h4.3v.8h-4.3zM136.4 117.6h4.3v.9h-4.3zM136.4 116.2h4.3v.9h-4.3zM136.4 114.8h4.3v.8h-4.3zM136.4 113.3h4.3v.9h-4.3zM136.4 111.9h4.3v.9h-4.3zM136.4 110.5h4.3v.8h-4.3z"/>
<path d="M136.4 109h4.3v.9h-4.3zM136.4 107.6h4.3v.9h-4.3zM136.4 106.2h4.3v.8h-4.3zM136.4 104.7h4.3v.9h-4.3zM136.4 103.3h4.3v.9h-4.3zM136.4 101.9h4.3v.8h-4.3zM136.4 100.4h4.3v.9h-4.3zM140.7 119.9h.1M140.7 118.5h.1M140.7 117.1h.1M140.7 115.6h.1M140.7 114.2h.1"/>
<path d="M140.7 112.8h.1M140.7 111.3h.1M140.7 109.9h.1M140.7 108.5h.1M140.7 107h.1M140.7 105.6h.1M140.7 104.2h.1M140.7 102.7h.1M140.7 101.3h.1M142.1 119.1h11.5M142.1 118.5h11.5M148.8 101.1h-2.7l-28.3 10.3"/>
<path d="M154.9 113.1h-2.7v2.7M62.3 123.8h36.4M68.4 122v2.7M75.1 120.5h4.3v.8h-4.3zM75.1 120.5h.1M75.1 121.9h4.3v.9h-4.3zM75.1 121.9h.1M75.1 123.4h4.3v.8h-4.3zM75.1 123.4h.1M75.1 124.8h4.3v.8h-4.3zM75.1 124.8h.1M75.1 126.2h4.3v.9h-4.3z"/>
<path d="M75.1 126.2h.1M75.1 127.7h4.3v.8h-4.3zM75.1 127.7h.1M75.1 129.1h4.3v.8h-4.3zM75.1 129.1h.1M75.1 130.5h4.3v.9h-4.3zM75.1 130.5h.1M75.1 132h4.3v.8h-4.3zM75.1 132h.1M75.1 133.4h4.3v.8h-4.3zM75.1 133.4h.1M75.1 134.8h4.3v.9h-4.3z"/>
<path d="M75.1 134.8h.1M75.1 136.2h4.3v.9h-4.3zM75.1 136.2h.1M75.1 137.7h4.3v.9h-4.3zM75.1 137.7h.1M75.1 139.1h4.3v.9h-4.3zM75.1 139.1h.1M117.2 123.8h31.6M136.4 139.1h4.3v.9h-4.3zM136.4 137.7h4.3v.9h-4.3zM136.4 136.2h4.3v.9h-4.3zM136.4 134.8h4.3v.9h-4.3z"/>
<path d="M136.4 133.4h4.3v.8h-4.3zM136.4 132h4.3v.8h-4.3zM136.4 130.5h4.3v.9h-4.3zM136.4 129.1h4.3v.8h-4.3zM136.4 127.7h4.3v.8h-4.3zM136.4 126.2h4.3v.9h-4.3zM136.4 124.8h4.3v.8h-4.3zM136.4 123.4h4.3v.8h-4.3zM136.4 121.9h4.3v.9h-4.3zM136.4 120.5h4.3v.8h-4.3zM140.7 140h.1M140.7 138.6h.1"/>
<path d="M140.7 137.1h.1M140.7 135.7h.1M140.7 134.2h.1M140.7 132.8h.1M140.7 131.4h.1M140.7 129.9h.1M140.7 128.5h.1M140.7 127.1h.1M140.7 125.6h.1M140.7 124.2h.1M140.7 122.8h.1M140.7 121.3h.1"/>
<path d="M147.5 126.5v5.1M147.5 136.6v5.1M152.2 121.8v2.7M154.9 139h-2.7v2.7M57.6 146.6h9.6M68.8 146.6h1.6M71.9 146.6h9.6M75.1 140.5h4.3v.9h-4.3zM75.1 140.5h.1M78.5 145.2l-7.3 10.2h-2.8M82.4 144.4h.9v4.3h-.9zM83.9 144.4h.8v4.3h-.8z"/>
<path d="M85.3 144.4h.9v4.3h-.9zM86.7 144.4h.9v4.3h-.9zM88.2 144.4h.8v4.3h-.8zM89.6 144.4h.9v4.3h-.9zM90.1 158.3h3.1v3.7h-3.1zM91 144.4h.9v4.3h-.9zM92.5 144.4h.8v4.3h-.8zM93.9 144.4h.9v4.3h-.9zM95.3 144.4h.9v4.3h-.9zM96.8 144.4h.8v4.3h-.8zM98.2 144.4h.9v4.3h-.9zM98.6 147.9v13.6"/>
<path d="M99.6 144.4h.9v4.3h-.9zM100.1 147.9v13.6M101.1 144.4h.8v4.3h-.8zM102.5 144.4h.9v4.3h-.9zM103.9 144.4h.9v4.3h-.9zM105.4 144.4h.8v4.3h-.8zM106.8 144.4h.9v4.3h-.9zM108.2 144.4h.9v4.3h-.9zM109.7 144.4h.8v4.3h-.8zM111.1 144.4h.9v4.3h-.9zM112.5 144.4h.9v4.3h-.9zM114 144.4h.8v4.3h-.8z"/>
<path d="M115.4 144.4h.8v4.3h-.8zM116.8 144.4h.9v4.3h-.9zM118.3 144.4h.8v4.3h-.8zM119.7 144.4h.8v4.3h-.8zM121.1 144.4h.9v4.3h-.9zM122.6 144.4h.8v4.3h-.8zM124 144.4h.8v4.3h-.8zM125.4 144.4h.9v4.3h-.9zM126.9 144.4h.8v4.3h-.8zM127.2 155.4h2.7M128.3 144.4h.8v4.3h-.8zM129.7 144.4h.9v4.3h-.9z"/>
<path d="M131.1 144.4h.9v4.3h-.9zM132.6 150.1v6.7M132.6 144.4h.8v4.3h-.8zM133.4 150.1v6.7M134.8 148.7h18.8M134.8 144.4h18.8M136.1 155.4h2.7M136.4 140.5h4.3v.9h-4.3zM140.7 141.4h.1M152.2 151.4v2.7M93.2 160.2h2.7M102.8 160.2h2.7"/>
<circle cx="101.1" cy="109" r=".47"/>
<circle cx="104.5" cy="109" r=".47"/>
<circle cx="107.9" cy="109" r=".47"/>
<circle cx="111.4" cy="109" r=".47"/>
<circle cx="114.8" cy="119.3" r=".47"/>
<circle cx="114.8" cy="112.5" r=".47"/>
<circle cx="114.8" cy="109" r=".47"/>
<circle cx="114.8" cy="115.9" r=".47"/>
<circle cx="84.7" cy="139.1" r="2.01"/>
<circle cx="111.4" cy="122.8" r=".47"/>
<circle cx="114.8" cy="122.8" r=".47"/>
<circle cx="79.7" cy="147.7" r=".99"/>
</g>
<g fill="none" stroke="#000" stroke-width=".36">
<path d="M56.4 179.2h103M56.4 175.3h103v50.5h-103zM111.8 175.3v50.5M127.7 179.2v3.9M143.6 179.2v3.9M56.4 183.1h103M56.4 190.8h103M56.4 186.9h103M56.4 194.7h103M56.4 198.6h103M102.7 183.1v42.7M127.7 186.9v38.9"/>
<path d="M143.6 186.9v38.9M56.4 202.5h103M56.4 206.4h103M56.4 218h103M56.4 210.3h103M56.4 214.2h103M56.4 221.9h103"/>
</g>
<g fill="none" stroke="#000" stroke-width=".2">
<path d="M26.1 50.9h163.7M26.2 50.8v9.7M189.7 50.8v9.7M26.1 60.4h163.7M82.7 138.9h4M82.7 139.1h4M82.7 139.2h4M82.7 139.4h4M82.7 138.7h4M82.7 139.6h4M82.7 139.8h3.9M82.7 138.5h3.9"/>
<path d="M82.8 140h3.8M82.8 138.3h3.8M82.9 138.1h3.6M83 138h3.4M83.1 137.8h3.2M83.2 137.7h3M83.4 137.6h2.6M83.5 137.4h2.4M83.7 137.4h2M78.7 147.5h2M78.7 147.6h2M78.7 147.7h2"/>
<path d="M78.7 147.8h2M82.9 140.2h3.6M83 140.3h3.4M83.1 140.5h3.2M83.2 140.6h3M83.4 140.7h2.6M83.5 140.9h2.4M83.7 140.9h2"/>
</g>
<g fill="#000">
<path d="M77.3 66.9l2.7-.4v.9zM100.1 71.6l2.7-.4v.9zM108.7 75.9l2.7 .4-2.7 .5zM113.1 71.2l2.7 .4-2.7 .5zM114.8 76.3l2.7-.4v.9zM135.9 66.5l2.7 .4-2.7 .5zM58.9 85.3l.5 2.6h-.9zM80.2 88.2l.5 55-.5 .5zM80.2 88.2l.5 .5v54.5zM80.7 88.7l55-.5-.5 .5zM80.2 88.2h55.5l-55 .5zM63.7 108l.4 2.7h-.9z"/>
<path d="M67.9 113.2h.9l-.4 2.7zM115.3 112.3l2.3-1.3 .3 .8zM151.8 115.8h.9l-.5 2.7zM63.2 121.1h.9l-.4 2.7zM68.4 119.3l.4 2.7h-.9zM83.9 137.3l1.8 .1zM83.9 137.3h1.6zM84 137.2l1.5 .1zM84 137.2h1.3zM84.3 137.2h1zM84.3 137.2h.9zM84.4 137.1l.8 .1z"/>
<path d="M84.4 137.1h.5zM147.5 123.8l.4 2.7h-.9zM152.2 119.1l.5 2.7h-.9zM58.5 143.8h.9l-.5 2.8zM80.1 143l-1.2 2.5-.8-.6zM78.7 147.9l2 .1zM78.7 147.9h2zM78.7 147.4l2 .1zM78.7 148l1.9 .1zM78.7 148h2zM78.8 147.3l1.9 .1zM78.8 148.1h1.8z"/>
<path d="M78.8 147.2l1.8 .1h-1.8zM78.8 147.2h1.8v.1zM78.8 148.1l1.7 .1zM78.8 147.2h1.8zM78.8 148.2l1.7 .1zM78.8 148.2h1.7zM78.9 147.1l1.6 .1zM78.9 148.3l1.5 .1zM78.9 148.3h1.6zM79 147l1.5 .1h-1.6zM79 147l1.5 .1zM79 148.4l1.3 .1z"/>
<path d="M79 148.4h1.4zM79 146.9l1.4 .1zM79 148.5h1.3zM79 146.9h1.3zM79.1 146.9h1.2zM79.1 148.5l1.1 .1zM79.1 148.5h1.2zM79.2 146.8l1.1 .1zM79.2 148.6h.9zM79.2 148.6h1zM79.2 146.8h1zM79.3 146.8h.9z"/>
<path d="M79.3 148.6l.7 .1zM79.3 148.6h.8zM79.3 146.8h.8zM79.4 146.7l.7 .1zM79.4 148.7h.5zM79.4 148.7h.6zM79.4 146.7h.6zM79.5 146.7h.5zM79.5 148.7h.3zM79.5 148.7h.4zM79.5 146.7h.4zM79.5 146.7h.3z"/>
<path d="M80.2 143.7l55-.5 .5 .5zM80.2 143.7l.5-.5h54.5zM83.7 140.9l1.8 .1zM83.9 141l1.4 .1zM83.9 141h1.6zM84 141.1h1.2zM84 141.1h1.3zM84.3 141.1l.6 .1zM84.3 141.1h.9zM84.4 141.2h.5zM95.9 159.7l2.7 .5-2.7 .4zM100.1 160.2l2.7-.5v.9z"/>
<path d="M129.9 155l2.7 .4-2.7 .5zM135.2 88.7l.5 55-.5-.5zM135.7 88.2v55.5l-.5-55zM133.4 155.4l2.7-.4v.9zM147 141.7h.9l-.4 2.7zM152.2 148.7l.5 2.7h-.9zM151.8 141.7h.9l-.5 2.7z"/>
</g>
<g font-size="3.9">
<text x="26.4" y="43.5">144-Lead Plastic Thin Quad Flat Pack (XFB) - 20x20x1.0 mm Body [TQFP]</text>
<text x="26.4" y="48.1">With 5.40 mm Exposed Pad</text>
<text x="76.5" y="171.2">RECOMMENDED LAND PATTERN</text>
</g>
<g font-size="3.2">
<text x="28.4" y="54.7">Note:</text>
<text x="41.1" y="58.3">http://www.microchip.com/packaging</text>
<text x="41.1" y="54.7">For the most current package drawings, please see the Microchip Packaging Specification located at</text>
</g>
<g font-size="2.9">
<text x="104.3" y="178.3">Units</text>
<text x="126" y="178.3">MILLIMETERS</text>
<text x="89" y="182.2">Dimension Limits</text>
<text x="117.1" y="182.2">MIN</text>
<text x="132.3" y="182.2">NOM</text>
<text x="148.4" y="182.2">MAX</text>
<text x="57.3" y="189.9">Center Pad Width</text>
<text x="57.3" y="186">Contact Pitch</text>
<text x="105.5" y="189.9">X2</text>
<text x="106.3" y="186">E</text>
<text x="129.5" y="186">0.50 BSC</text>
<text x="148.7" y="189.9">5.50</text>
<text x="57.3" y="193.8">Center Pad Length</text>
<text x="57.3" y="197.7">Contact Pad Spacing</text>
<text x="105.4" y="197.7">C1</text>
<text x="105.5" y="193.8">Y2</text>
<text x="132" y="197.7">21.40</text>
<text x="148.7" y="193.8">5.50</text>
<text x="57.3" y="201.6">Contact Pad Spacing</text>
<text x="105.4" y="201.6">C2</text>
<text x="132" y="201.6">21.40</text>
<text x="57.3" y="209.4">Contact Pad Length (Xnn)</text>
<text x="57.3" y="205.5">Contact Pad Width (Xnn)</text>
<text x="105.5" y="209.4">Y1</text>
<text x="105.5" y="205.5">X1</text>
<text x="148.7" y="209.4">1.50</text>
<text x="148.7" y="205.5">0.30</text>
<text x="57.3" y="213.2">Contact Pad to Center Pad (Xnn)</text>
<text x="105.3" y="213.2">G1</text>
<text x="116.9" y="213.2">7.20</text>
<text x="57.3" y="217.1">Contact Pad to Contact Pad (Xnn)</text>
<text x="57.3" y="221">Thermal Via Diameter</text>
<text x="105.3" y="217.1">G2</text>
<text x="106.3" y="221">V</text>
<text x="116.9" y="217.1">0.20</text>
<text x="132.8" y="221">0.33</text>
<text x="57.3" y="224.9">Thermal Via Pitch</text>
<text x="105.3" y="224.9">EV</text>
<text x="132.8" y="224.9">1.20</text>
<text x="34" y="228.3">Notes:</text>
<text x="34" y="232.9">1. Dimensioning and tolerancing per ASME Y14.5M</text>
<text x="43.6" y="237">BSC: Basic Dimension. Theoretically exact value shown without tolerances.</text>
<text x="34" y="241">2. For best soldering results, thermal vias, if used, should be filled or tented to avoid solder loss during</text>
<text x="38.1" y="244.3">reflow process</text>
<text x="123.5" y="251.7">Microchip Technology Drawing C04-23560 Rev B</text>
<text x="26.6" y="261.3">© 2022 Microchip Technology Inc.</text>
</g>
<g font-size="2.7">
<text x="106.4" y="67.9">C1</text>
<text x="100.9" y="77.3">EV</text>
<text x="106.3" y="72.6">X2</text>
<text x="150.2" y="102">ØV</text>
<text x="57.2" y="116.9">C2 Y2</text>
<text x="66.5" y="118.6">EV</text>
<text x="156.3" y="114">G2</text>
<text x="145.9" y="135">G1</text>
<text x="156.4" y="140">Y1</text>
<text x="49.1" y="156.4">SILK SCREEN</text>
<text x="90.7" y="161.1">E</text>
<text x="140.3" y="156.4">X1</text>
</g>
<g font-size="2.1">
<text x="70.2" y="141.7">144</text>
<text x="82.3" y="151.5">1</text>
<text x="83.7" y="152.8">2</text>
<text x="85.2" y="151.5">3</text>
</g>
</svg>
